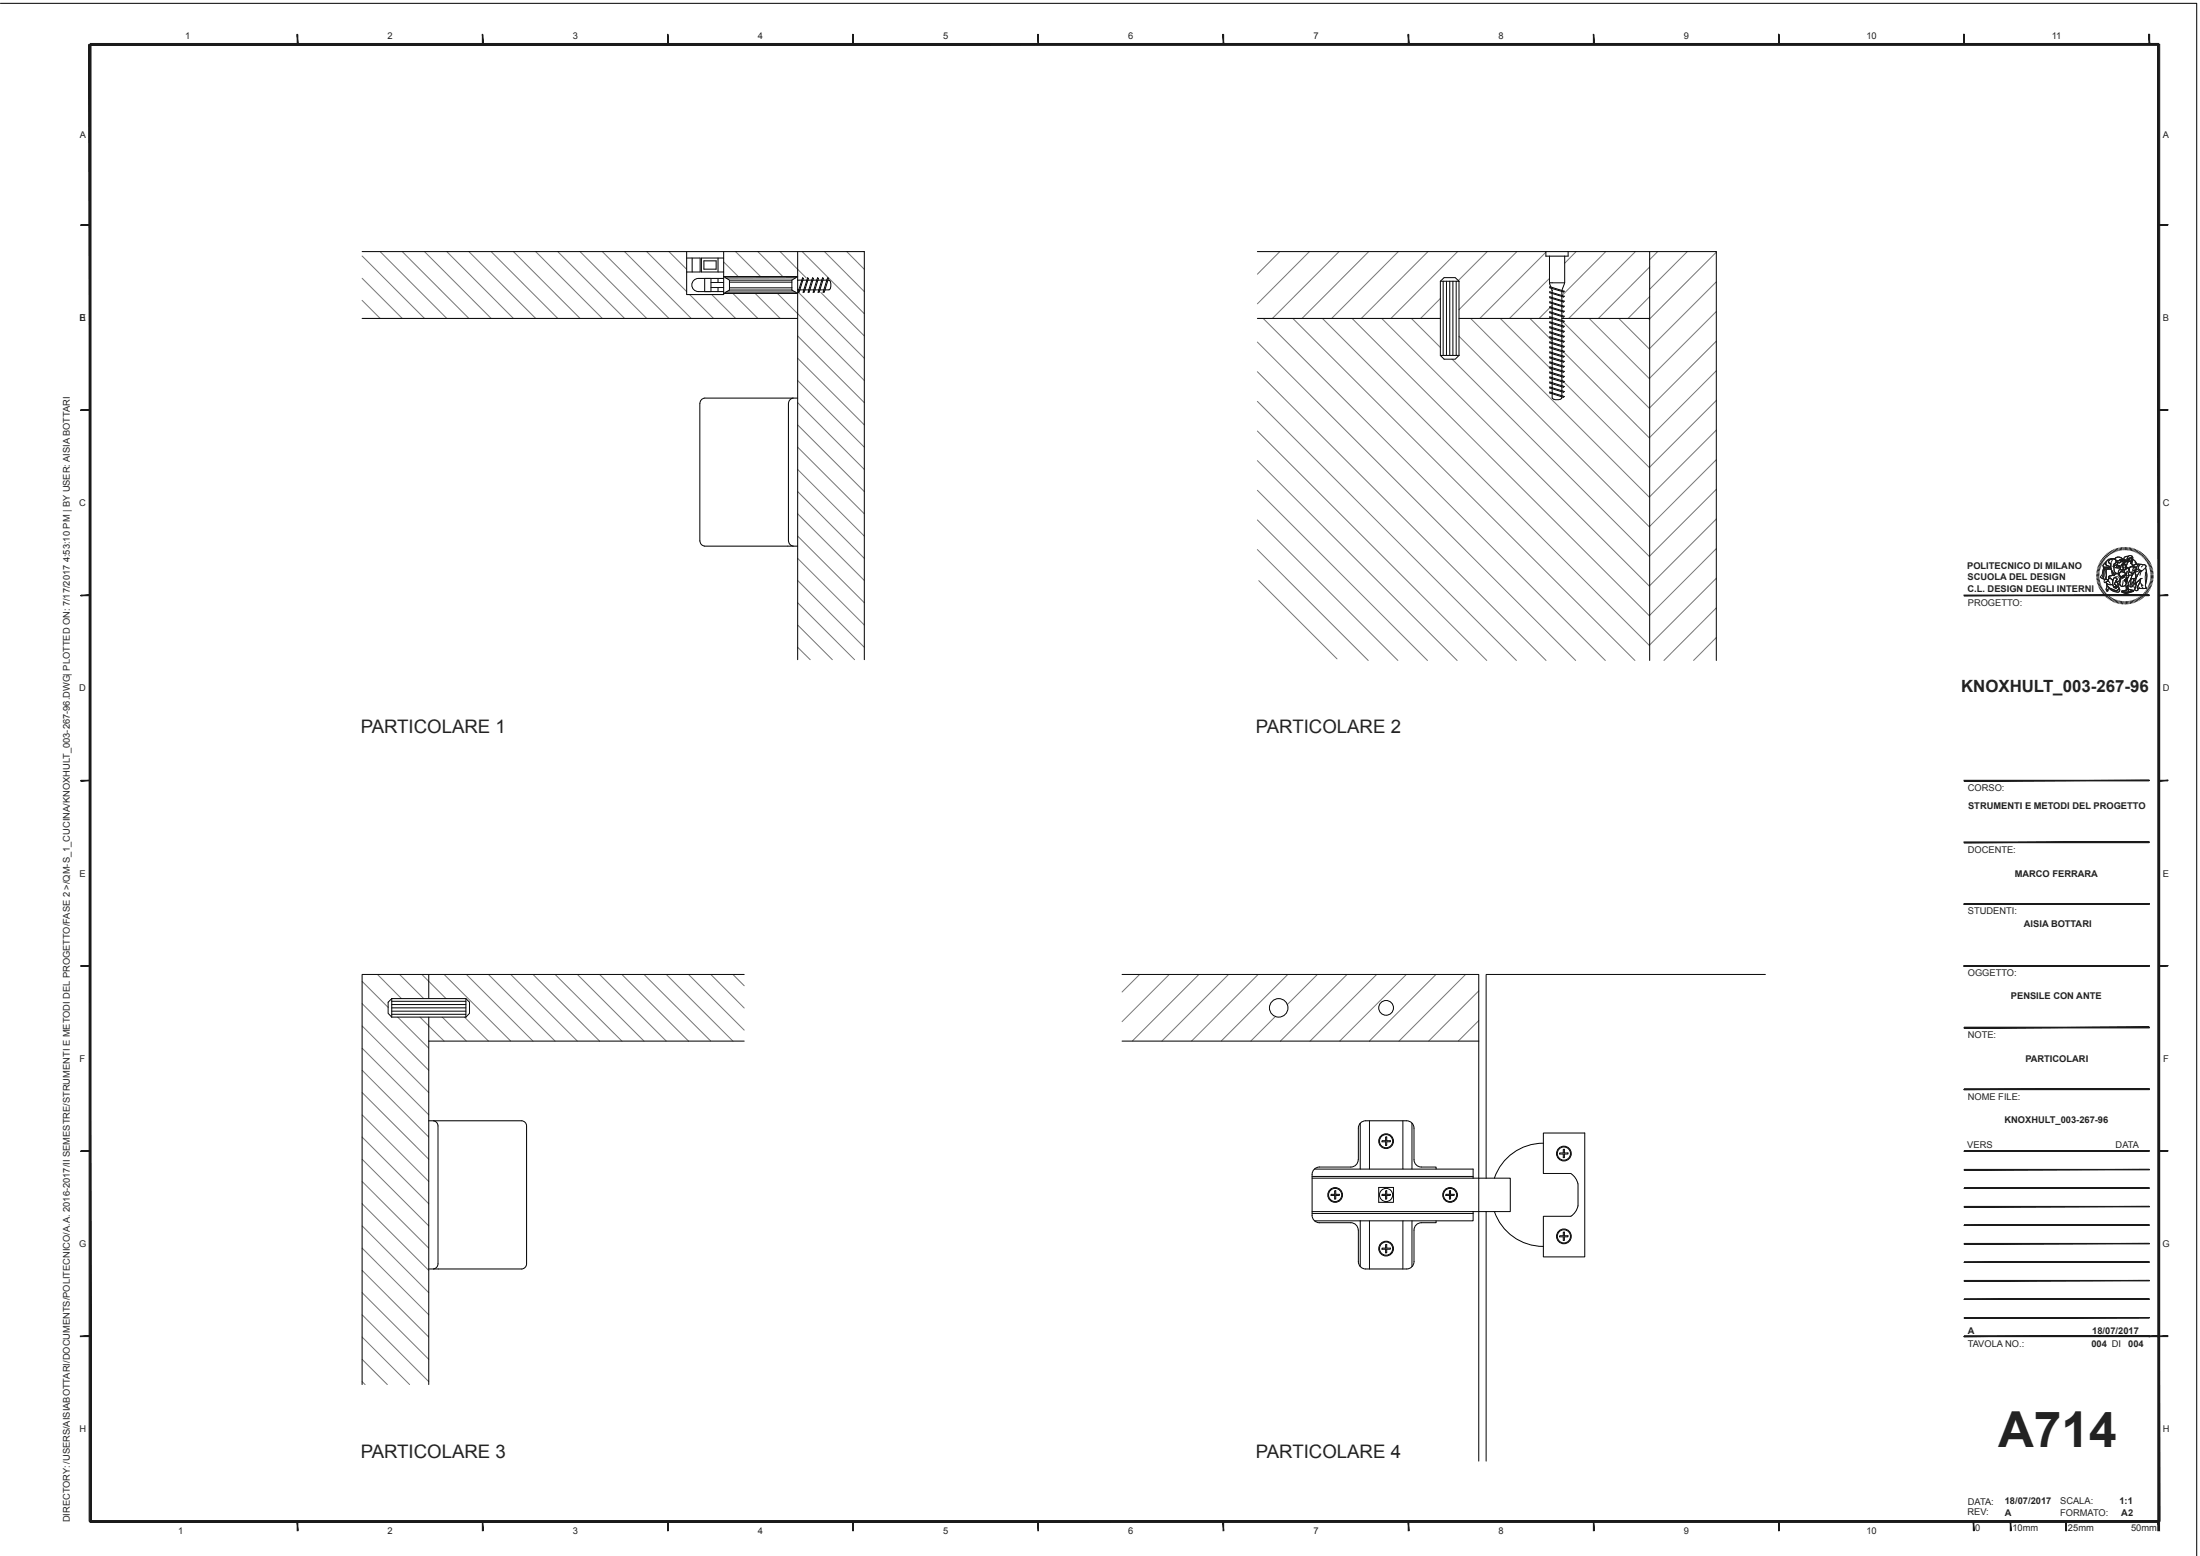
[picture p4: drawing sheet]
<svg xmlns="http://www.w3.org/2000/svg" width="594mm" height="420mm" viewBox="0 0 594 420" stroke-linecap="round" stroke-linejoin="round" font-family="sans-serif">
<g fill="none" stroke="#767676" stroke-width=".27">
<path d="M97.8 75.1l10.8 10.8M97.8 69.1l16.8 16.8M102.6 67.9l18 18M108.6 67.9l18 18M114.6 67.9l18 18M120.6 67.9l18 18M126.6 67.9l18 18M132.6 67.9l18 18M138.6 67.9l18 18M144.6 67.9l18 18M150.6 67.9l18 18M156.6 67.9l18 18"/>
<path d="M162.6 67.9l18 18M168.6 67.9l18 18M174.6 67.9l10.8 10.8M180.6 67.9l4.8 4.8M186.2 79.5l6.4 6.4M192.2 79.5l6.4 6.4M195.4 70.7l3.9 3.9M197.9 79.2l6.7 6.7M198.6 67.9l6.7 6.7M203.9 79.2l6.7 6.7M204.6 67.9l6.7 6.7M209.9 79.2l23.5 23.5"/>
<path d="M210.6 67.9l7.1 7.1M215.6 78.9l17.8 17.8M216.6 67.9l16.8 16.8M221.6 78.9l11.8 11.8M222.6 67.9l10.8 10.8M228.6 67.9l4.8 4.8M345.5 67.9l-6 6.1M353.5 67.9l-14 14.1M361.5 67.9l-17.9 18M369.5 67.9l-17.9 18M377.5 67.9l-17.9 18M385.6 67.9l-18 18"/>
<path d="M393.6 67.9l-18 18M401.6 67.9l-7.9 7.8M409.6 67.9l-15.7 15.7M417.4 68.1l-17.8 17.8M418.4 75.2l-10.8 10.7M425.6 67.9l-3.1 3.1M433.6 67.9l-11.9 11.9M441.6 67.9l-18 18M445.4 72.1l-13.8 13.8M447.6 67.9l-2.2 2.2M455.6 67.9l-10.2 10.2M463.4 68.1l-18 18"/>
<path d="M463.4 76.1l-18 18M97.8 81.1l4.8 4.8M215.4 96.7l18 18M215.4 90.7l18 18M339.5 92.3l85.9 86M341.1 85.9l92.3 92.4M349.1 85.9l92.3 92.4M357.1 85.9l88.3 88.4M365.1 85.9l80.3 80.4M373.1 85.9l72.3 72.4M381.1 85.9l7.8 7.9M388.9 80.6l-5.3 5.3"/>
<path d="M392.1 97l53.3 53.3M393.9 90.8l51.5 51.5M397.1 85.9l48.3 48.4M405.1 85.9l13.3 13.4M413.1 85.9l6 6.1M418.4 83.1l-2.8 2.8M418.5 99.3l.6 .7M419.1 82.4l-.4 .5M421.7 94.5l.1 .2M422 86.9l23.4 23.4M422.2 95l23.2 23.3M429.1 85.9l16.3 16.4"/>
<path d="M437.1 85.9l8.3 8.4M445.1 85.9l.3 .4M445.4 80.1l-5.8 5.8M463.4 84.1l-18 18M463.4 92.1l-18 18M215.4 114.7l18 18M215.4 108.7l18 18M215.4 102.7l18 18M339.5 116.3l61.9 62M339.5 108.3l69.9 70M339.5 100.3l77.9 78M421.7 102.5l.3 .3"/>
<path d="M422.3 103.1l23.1 23.2M463.4 100.1l-18 18M463.4 108.1l-18 18M463.4 116.1l-18 18M215.4 138.7l18 18M215.4 132.7l18 18M215.4 126.7l18 18M215.4 120.7l18 18M339.5 132.3l45.9 46M339.5 124.3l53.9 54M463.4 124.1l-18 18M463.4 132.1l-18 18"/>
<path d="M215.4 156.7l18 18M215.4 150.7l18 18M215.4 144.7l18 18M339.5 148.3l29.9 30M339.5 140.3l37.9 38M339.9 156.7l21.1 21.2M463.4 140.1l-18 18M463.4 148.1l-18 18M463.4 156.1l-18 18M215.4 174.7l3.4 3.4M215.4 168.7l9.3 9.4M215.4 162.7l15.3 15.4"/>
<path d="M463.4 164.1l-14.1 14.2M463.4 172.1l-6.1 6.2M97.8 276.9l18 18M97.8 270.9l18 18M97.8 264.9l7 7M101.9 263l6.5 6.5M107.4 274.5l8.4 8.4M107.9 263l6.5 6.5M113.4 274.5l6.5 6.5M113.9 263l6.5 6.5M119.4 274.5l6.5 6.5M119.9 263l18 18"/>
<path d="M125.4 274.5l6.5 6.5M125.9 263l18 18M131.9 263l18 18M137.9 263l18 18M143.9 263l18 18M149.9 263l18 18M155.9 263l18 18M161.9 263l18 18M167.9 263l18 18M173.9 263l18 18M179.9 263l18 18M185.9 263l15 15.1"/>
<path d="M191.9 263l9 9.1M197.9 263l3 3.1M307.7 263l-4.7 4.8M315.7 263l-12.7 12.8M323.7 263l-18 18M331.7 263l-18 18M339.7 263l-18 18M344.4 274.4l-6.7 6.6M347.7 263l-18 18M355.7 263l-8.1 8.2M363.7 263l-18 18M371.7 263l-18 18"/>
<path d="M379.7 263l-18 18M387.7 263l-18 18M395.7 263l-18 18M399.3 267.5l-13.6 13.5M399.3 275.5l-5.6 5.5M97.8 294.9l18 18M97.8 288.9l18 18M97.8 282.9l18 18M97.8 318.9l18 18M97.8 312.9l18 18M97.8 306.9l18 18M97.8 300.9l18 18"/>
<path d="M97.8 336.9l18 18M97.8 330.9l18 18M97.8 324.9l18 18M97.8 354.9l18 18M97.8 348.9l18 18M97.8 342.9l18 18M97.8 372.9l.8 .8M97.8 366.9l6.8 6.8M97.8 360.9l12.8 12.8"/>
</g>
<g fill="none" stroke="#000" stroke-width=".27">
<path d="M97.8 67.9h135.6v110.2M185.4 67.9v11.6h10v-11.6M185.4 69.6h3.6v3.8h-3.6M186.9 69.6v3.8M190.1 70.4h3.3v2.3h-3.3zM190.3 75.2h1.7v3.5h-1.7zM192 76.3h3.4M192 77.6h3.4M193.9 69.6v3.8M193.9 75.2v1.1M193.9 77.6v1.1M195.4 75.2h-6.8a1.78 1.78 0 0 0-1.8 1.7 1.78 1.78 0 0 0 1.8 1.8h6.8"/>
<path d="M195.4 69.6h-6v3.8h6M196 78.8h18.7M197 77.7h16.8M197 78.3h16.8M197 75.6h16.8M197 78.3l-1.6 .9h20l-1.6-.9M197 76.2h16.8M213.8 75.6l1.6-1h-20l1.6 1v2.7M213.8 75.6v2.7M214.8 75h-18.8M215.4 67.9v7.7M215.4 78.2v99.9"/>
<path d="M215.4 75.6h1.1M215.4 75.6v2.6M215.4 78.2h.3M215.7 78.2l-.2 .7M215.7 78.8l-.2 .1M216 78.2l-.2 .7M216 78.2h1M216.5 75.6l-.8 2.6M216.8 75.6l-.8 2.6M216.8 75.6h1.1M216.9 75.2l-.2-.2-.2 .6M216.9 75.2l-.1 .4"/>
<path d="M217 78.2l-.1 .7M217.1 78.8l-.3 .1M217.3 78.2l-.2 .7M217.3 78.2h1.1M217.9 75.6l-.9 2.6M218.1 75.6l-.8 2.6M218.1 75.6h1.1M218.3 75.2l-.2-.2-.2 .6M218.3 75.2l-.2 .4M218.4 78.2l-.2 .7M218.4 78.8l-.2 .1M218.7 78.2l-.2 .7"/>
<path d="M218.7 78.2h1M219.2 75.6l-.8 2.6M219.5 75.6l-.8 2.6M219.5 75.6h1M219.6 75.2l-.2-.2-.2 .6M219.6 75.2l-.1 .4M219.7 78.2l-.1 .7M219.8 78.8l-.3 .1M220 78.2l-.2 .7M220 78.2h1.1M220.5 75.6l-.8 2.6M220.7 75l-.2 .6"/>
<path d="M220.8 75l.2 .2M220.8 75.6l-.8 2.6M220.8 75.6h1.1M221 75.2l-.2 .4M221.1 78.2l-.2 .7M221.2 78.8l-.3 .1M221.4 78.2l-.2 .7M221.4 78.2h1M221.9 75.6l-.8 2.6M222.1 75l-.2 .6M222.1 75l.2 .2M222.2 75.6l-.8 2.6"/>
<path d="M222.2 75.6h1M222.4 75.2l-.2 .4M222.4 78.2l-.2 .7M222.5 78.8l-.2 .1M222.7 78.2l-.2 .7M223.2 75.6l-.8 2.6M223.5 75l-.3 .6M223.5 75l.2 .2M223.5 75.6l-.8 2.6M223.5 75.6h.3M223.7 75.2l-.2 .4M223.8 75.7h.2"/>
<path d="M224 75.7a1.93 1.93 0 0 1-.2 2.5h-1.1M339.5 67.9h123.9v110.4M388.9 75.9h5M389.7 75.9v20M390.5 75.9v20M391.4 75.9v20M392.3 75.9v20M393.2 75.9v20M393.9 75.9l-1-1h-3l-1 1v20M393.9 75.9v20M417.4 67.9v1.2h6v-1.2M418.4 69.1v7.2h4.1v-7.2"/>
<path d="M418.4 76.5l.3 1M418.4 76.3v.2M418.4 78.8l.7 .2M418.4 79l.7 .2M418.4 77.7l3.3 1M418.5 78.7v.3M418.7 77.5l-.2-.1v.3M418.7 77.5l3.7 1.1M418.9 77.8l.2 1.2M419.1 79l2.6 .8M419.1 79.2l2.6 .8M419.1 79.2v1.1"/>
<path d="M421.7 78.7l.5 .1M421.7 79.8l.7 .2M421.7 78.7v1.1M422.3 78.6l-.1 .2M422.3 80l-.1 .2M422.4 76.3l-.7 2.1M445.4 67.9v110.4M97.8 85.9h117.6M339.5 85.9h49.4M388.9 95.9l1 1.1h3l1-1.1M388.9 95.9h5M393.9 85.9h25"/>
<path d="M418.4 80.4l.7 .2M418.4 81.8l.7 .1M418.4 83.1l.7 .2M418.4 85.8l.7 .2M418.4 87.1l.7 .2M418.4 88.5l.7 .2M418.4 84.4l.7 .2M418.4 91.2l.7 .2M418.4 92.6l.7 .2M418.4 93.9l.7 .2M418.4 89.8l.7 .3M418.4 96.6l.7 .2"/>
<path d="M418.4 98l.7 .2M418.4 99.3l.7 .2M418.4 95.3l.7 .2M419.1 80.3l-.6-.2v.2M419.1 81.7l-.6-.3v.3M419.1 83l-.6-.2v.3M419.1 84.3l-.6-.1v.2M419.1 85.7l-.6-.2v.3M419.1 87l-.6-.1v.2M419.1 88.4l-.6-.2v.3M419.1 89.8l-.6-.2v.2M419.1 91.1l-.6-.2v.3"/>
<path d="M419.1 92.5l-.6-.2v.2M419.1 93.8l-.6-.2v.3M419.1 95.2l-.6-.2v.2M419.1 96.5l-.6-.2v.3M419.1 97.9l-.6-.2v.3M419.1 99.2l-.6-.1v.2M419.1 80.3l2.6 .8M419.1 81.7l2.6 .8M419.1 83l2.6 .8M419.1 84.3l2.6 .9M419.1 85.7l2.6 .8M419.1 87l2.6 .9"/>
<path d="M419.1 88.4l2.6 .8M419.1 89.8l2.6 .8M419.1 91.1l2.6 .8M419.1 92.5l2.6 .8M419.1 93.8l2.6 .8M419.1 95.2l2.6 .8M419.1 96.5l2.6 .8M419.1 97.9l2.6 .8M419.1 99.2l2.6 .8M419.1 80.6l2.6 .8M419.1 81.9l2.6 .8M419.1 83.3l2.6 .8"/>
<path d="M419.1 86l2.6 .8M419.1 87.3l2.6 .8M419.1 88.7l2.6 .8M419.1 84.6l2.6 .8M419.1 91.4l2.6 .8M419.1 92.8l2.6 .8M419.1 94.1l2.6 .8M419.1 90.1l2.6 .8M419.1 96.8l2.6 .8M419.1 98.2l2.6 .8M419.1 99.5l2.6 .8M419.1 95.5l2.6 .8"/>
<path d="M419.1 80.6v1.1M419.1 81.9v1.1M419.1 83.3v1M419.1 84.6v1.1M419.1 86v1M419.1 87.3v1.1M419.1 88.7v1.1M419.1 90.1v1M419.1 91.4v1.1M419.1 92.8v1M419.1 94.1v1.1M419.1 95.5v1"/>
<path d="M419.1 96.8v1.1M419.1 98.2v1M419.1 99.5v1.1M421.7 85.2l.6 .2-.1 .2-.5-.2M421.7 87.9l.6 .2-.1 .2-.5-.2M421.7 89.2l.6 .2-.1 .2-.5-.1M421.7 86.5l.6 .2-.1 .2-.5-.1M421.7 90.6l.6 .2-.1 .2-.5-.1M421.7 93.3l.6 .2-.1 .2-.5-.1M421.7 94.6l.6 .2-.1 .2-.5-.1M421.7 91.9l.6 .2-.1 .2-.5-.1M421.7 96l.6 .2-.1 .2-.5-.1"/>
<path d="M421.7 98.7l.6 .2-.1 .2-.5-.1M421.7 97.3l.6 .2-.1 .2-.5-.1M421.7 85.9h23.7M421.7 80l.5 .2M421.7 81.4l.5 .1M421.7 81.1l.7 .2M421.7 82.5l.7 .1M421.7 83.8l.7 .2M421.7 80v1.1M421.7 81.4v1.1M421.7 82.7v1.1M421.7 84.1v1.1"/>
<path d="M421.7 85.4v1.1M421.7 86.8v1.1M421.7 88.1v1.1M421.7 89.5v1.1M421.7 90.9v1M421.7 92.2v1.1M421.7 93.6v1M421.7 94.9v1.1M421.7 96.3v1M421.7 97.6v1.1M421.7 99v1M422.3 82.7l-.1 .2-.5-.2"/>
<path d="M422.3 81.3l-.1 .2M422.3 84l-.1 .2-.5-.1M189 108.8v37.2M212.9 108.8v37.2a1.4 1.4 0 0 0 1.3 1.4M214.2 107.5a1.4 1.4 0 0 0-1.3 1.3M215.4 107.5h-25.1a1.41 1.41 0 0 0-1.3 1.3M418.4 100.4l.7 .2M418.4 101.7l.7 .2M418.4 103.1l.7 .2M418.4 104.4l.7 .3M418.4 105.8l.7 .2M418.4 102l.7 .2"/>
<path d="M418.4 103.4l.7 .2M418.4 104.7l.7 .2M418.4 100.7l.7 .2M418.4 106.1l.7 .2M418.5 103.1v.3M418.5 100.4v.3M418.5 105.8v.3M418.5 104.5v.2M418.5 101.8v.2M419.1 106.3v1.1a1.57 1.57 0 0 0 2.1 .4M419.1 100.6l2.6 .8M419.1 101.9l2.6 .9"/>
<path d="M419.1 103.3l2.6 .8M419.1 104.7l2.6 .8M419.1 106l2.6 .8M419.1 102.2l2.6 .9M419.1 103.6l2.6 .8M419.1 104.9l2.6 .9M419.1 100.9l2.6 .8M419.1 106.3l2.6 .8M419.1 100.9v1M419.1 102.2v1.1M419.1 103.6v1.1M419.1 104.9v1.1"/>
<path d="M421.7 100l.6 .2-.1 .2-.5-.1M421.7 101.4l.6 .2-.1 .2-.5-.1M421.7 104.1l.6 .2-.1 .2M421.7 102.8l.6 .1-.1 .2M421.7 107.1l-.1 .5-.4 .2M421.7 103.1l.5 .1M421.7 104.4l.5 .1M421.7 105.8l.5 .1M421.7 107.1l.5 .1M421.7 105.5l.7 .2M421.7 106.8l.7 .2M421.7 100.3v1.1"/>
<path d="M421.7 101.7v1.1M421.7 103.1v1M421.7 104.4v1.1M421.7 105.8v1M422.3 107l-.1 .2M422.3 105.6l-.1 .2M189 146a1.4 1.4 0 0 0 1.3 1.4h25.1M105.8 269.5l-1 1v3l1 1M105.8 269.5h20M105.8 274.5h20M105.8 271.2h20M105.8 272.9h20"/>
<path d="M105.8 270.3h20M105.8 272h20M105.8 273.8h20M105.8 269.5v5M115.8 263v6.5M115.8 274.5v99.2M125.8 269.5l1 1v3l-1 1M125.8 269.5v5M200.9 263h-103.1v110.7M303 263h96.3v131.4M476.7 263h-75.4v55M115.8 281h85.1"/>
<path d="M303 281h96.3M115.8 302.5h25.1M117 302.5a1.4 1.4 0 0 1 1.3 1.4M118.3 303.9v37.2a1.4 1.4 0 0 1-1.3 1.4M140.9 302.5a1.4 1.4 0 0 1 1.3 1.4M142.2 303.9v37.2a1.4 1.4 0 0 1-1.3 1.4M354.3 318h53.5v9h-53.5M354.3 317.6h43.4M354.9 315.6h42.8v2.4M367.3 303.2v12.4M369.8 302.5v13.1M374.1 306.9h.3v1h1v.3h-1v1h-.3v-1h-1v-.3h1z"/>
<path d="M378.8 302.5v13.1M381.2 303.2v12.4M387.8 315.6v-.6h-4a1.99 1.99 0 0 1-2-2v-8.5a1.99 1.99 0 0 0-2-2h-11.1a1.99 1.99 0 0 0-1.9 2l-.1 8.5a1.99 1.99 0 0 1-2 2h-8.4a1.99 1.99 0 0 0-2 2v11.1a1.99 1.99 0 0 0 2 1.9h8.4a1.99 1.99 0 0 1 2 2l.1 8.5a1.99 1.99 0 0 0 1.9 2h11.1a1.99 1.99 0 0 0 2-2v-8.5a1.99 1.99 0 0 1 2-2h4v-.5M416.7 308.6a13.9 13.9 0 0 0-13.2 9.4M422.1 310.2h.3v1h1v.3h-1v1h-.3v-1h-1v-.3h1zM426 319.6l-.6-1.6-1.2-1.3h-7.5v-10.9h11.2v33.5h-11.2v-11h7.5l.4-.4 1.1-1.3 .4-1.1v-5.9M354.3 327.5h43.4M354.9 329.5h12.4M360.4 321.4h.3v1h.9v.3h-.9v.9h-.3v-.9h-1v-.3h1zM367.3 329.5v12.4M369.8 329.5v13M372.3 320.5h3.9v4h-3.9z"/>
<path d="M374.1 321.4h.3v1h1v.3h-1v.9h-.3v-.9h-1v-.3h1zM374.1 335.9h.3v1h1v.3h-1v1h-.3v-1h-1v-.3h1zM378.8 329.5v13M381.2 329.5v12.4M391.4 321.4h.2v1h1v.3h-1v.9h-.2v-.9h-1v-.3h1zM397.7 327v2.5h-30.4M401.3 327v67.4M403.5 327a13.9 13.9 0 0 0 13.2 9.4M422.1 332.6h.3v1h1v.3h-1v.9h-.3v-.9h-1v-.3h1zM115.8 342.5h25.1"/>
<circle cx="345.2" cy="272" r="2.5"/>
<circle cx="374.2" cy="272" r="1.99"/>
<circle cx="374.2" cy="308" r="1.99"/>
<circle cx="374.2" cy="308" r="1.78"/>
<circle cx="422.3" cy="311.4" r="1.99"/>
<circle cx="422.3" cy="311.4" r="1.78"/>
<circle cx="360.5" cy="322.5" r="1.99"/>
<circle cx="360.5" cy="322.5" r="1.78"/>
<circle cx="374.2" cy="337" r="1.99"/>
<circle cx="374.2" cy="322.5" r="1.78"/>
<circle cx="374.2" cy="337" r="1.78"/>
<circle cx="391.5" cy="322.5" r="1.99"/>
<circle cx="391.5" cy="322.5" r="1.78"/>
<circle cx="422.3" cy="333.7" r="1.99"/>
<circle cx="422.3" cy="333.7" r="1.78"/>
</g>
<g fill="#1a1a1a" stroke="#1a1a1a" stroke-width=".27">
<path d="M582.6 12v398.7h.5zM582.6 12h.5v398.7z"/>
<path d="M24.3 410.4v.5l558.6-.5zM24.3 410.9l558.6-.5v.5z"/>
<path d="M480.2 9.2l.2 2.5v-2.5zM480.2 9.2l.2 2.5h-.2z"/>
<path d="M530.2 9.2l.2 2.5v-2.5zM530.2 9.2l.2 2.5h-.2z"/>
<path d="M580.2 9.2l.2 2.5v-2.5zM580.2 9.2l.2 2.5h-.2z"/>
<path d="M21.8 110.8h2.5v-.2zM21.8 110.6h2.5l-2.5 .2z"/>
<path d="M582.9 260.8h2.5v-.2zM582.9 260.6h2.5l-2.5 .2z"/>
<path d="M582.9 210.8h2.5v-.2zM582.9 210.6h2.5l-2.5 .2z"/>
<path d="M582.9 160.8h2.5v-.2zM582.9 160.6h2.5l-2.5 .2z"/>
<path d="M582.9 110.8h2.5v-.2zM582.9 110.6h2.5l-2.5 .2z"/>
<path d="M582.9 60.8h2.5v-.2zM582.9 60.6h2.5l-2.5 .2z"/>
<path d="M582.9 360.8h2.5v-.2zM582.9 360.6h2.5l-2.5 .2z"/>
<path d="M582.9 310.8h2.5v-.2zM582.9 310.6h2.5l-2.5 .2z"/>
<path d="M430.2 410.7l.2 2.5v-2.5zM430.2 410.7l.2 2.5h-.2z"/>
<path d="M380.2 410.7l.2 2.5v-2.5zM380.2 410.7l.2 2.5h-.2z"/>
<path d="M480.2 410.7l.2 2.5v-2.5zM480.2 410.7l.2 2.5h-.2z"/>
<path d="M330.2 410.7l.2 2.5v-2.5zM330.2 410.7l.2 2.5h-.2z"/>
<path d="M280.2 410.7l.2 2.5v-2.5zM280.2 410.7l.2 2.5h-.2z"/>
<path d="M230.2 410.7l.2 2.5v-2.5zM230.2 410.7l.2 2.5h-.2z"/>
<path d="M180.2 410.7l.2 2.5v-2.5zM180.2 410.7l.2 2.5h-.2z"/>
<path d="M130.2 410.7l.2 2.5v-2.5zM130.2 410.7l.2 2.5h-.2z"/>
<path d="M80.2 410.7l.2 2.5v-2.5zM80.2 410.7l.2 2.5h-.2z"/>
<path d="M24.1 12v398.7h.5zM24.1 12h.5v398.7z"/>
<path d="M21.8 260.6v.2l2.5-.2zM21.8 260.8l2.5-.2v.2z"/>
<path d="M21.8 210.6v.2l2.5-.2zM21.8 210.8l2.5-.2v.2z"/>
<path d="M21.8 160.6v.2l2.5-.2zM21.8 160.8l2.5-.2v.2z"/>
<path d="M21.8 110.6v.2l2.5-.2zM21.8 110.8l2.5-.2v.2z"/>
<path d="M21.8 60.6v.2l2.5-.2zM21.8 60.8l2.5-.2v.2z"/>
<path d="M21.8 310.6v.2l2.5-.2zM21.8 310.8l2.5-.2v.2z"/>
<path d="M21.7 360.8h2.5v-.2zM21.7 360.6h2.5l-2.5 .2z"/>
<path d="M24.3 11.7v.5l558.6-.5zM24.3 12.2l558.6-.5v.5z"/>
<path d="M430.2 9.3l.2 2.5v-2.5zM430.2 9.3l.2 2.5h-.2z"/>
<path d="M380.2 9.3l.2 2.5v-2.5zM380.2 9.3l.2 2.5h-.2z"/>
<path d="M330.2 9.3l.2 2.5v-2.5zM330.2 9.3l.2 2.5h-.2z"/>
<path d="M280.2 9.3l.2 2.5v-2.5zM280.2 9.3l.2 2.5h-.2z"/>
<path d="M230.2 9.3l.2 2.5v-2.5zM230.2 9.3l.2 2.5h-.2z"/>
<path d="M180.2 9.3l.2 2.5v-2.5zM180.2 9.3l.2 2.5h-.2z"/>
<path d="M130.2 9.3l.2 2.5v-2.5zM130.2 9.3l.2 2.5h-.2z"/>
<path d="M80.2 9.3l.2 2.5v-2.5zM80.2 9.3l.2 2.5h-.2z"/>
</g>
<g fill="none" stroke="#1a1a1a" stroke-width=".27">
<path d="M566.1 155.4h.6M566.1 155.7h.6M566.1 154.7h.7M566.1 155h.7M566.1 154.3l.7 .1M566.2 153.9l.7 .2M566.3 153.6l.6 .2M566.4 153.3l.6 .1M566.5 152.9l.6 .2M566.6 152.6l.6 .2M566.7 152.2l.7 .3M566.8 156l-.7 .1"/>
<path d="M566.8 156.3l-.7 .1M566.9 156.7l-.7 .1M566.9 151.9l.6 .3M566.9 157l-.6 .2M567 157.3l-.6 .2M567.1 151.6l.6 .3M567.1 157.6l-.6 .2M567.2 157.9l-.6 .3M567.2 151.3l.6 .4M567.3 158.2l-.6 .3M567.5 151l.5 .4M567.5 158.5l-.6 .3"/>
<path d="M567.6 158.8l-.6 .3M567.7 150.7l.5 .4M567.8 159.1l-.6 .3M567.9 150.5l.5 .4M568 159.4l-.6 .3M568.1 150.2l.5 .4M568.2 159.6l-.6 .4M568.4 149.9l.5 .5M568.4 159.9l-.6 .4M568.6 149.7l.5 .5M568.9 149.4l.4 .6M569.2 149.2l.4 .6"/>
<path d="M569.5 149l.4 .6M569.8 148.9l.3 .5M570.1 148.6l.3 .7M570.4 148.5l.3 .6M570.7 148.3l.3 .7M571.1 148.2l.2 .7M571.4 148.1l.2 .6M571.7 148l.2 .6M572.1 154.8l.6-.5 .6 .1 .5 .3a.28 .28 0 0 1 .2 .4 .28 .28 0 0 1-.3 .2l-.7 .2a.44 .44 0 0 1-.5 .2 .44 .44 0 0 1-.3-.4zM572.1 147.9l.1 .7M572.5 147.8l.1 .7M572.5 155.7l.6 .4 .5-.3v-.3l.4-.3v-.2l-.3-.4-1.1-.3-.5 .7h-.2l.3-1.1 .2-.3 1.3 .3 .5-.4v-.4l.6 .2v.5a.66 .66 0 0 1-.1 .9l.1 .8-.8 .7-.1 .4h-.3l.2 .3 .3-.1-.1 .4 .3-.2-.2 .6a.71 .71 0 0 1-1 .7l-.4-.1-.6-.6 .3-.5 .2-1.1"/>
<path d="M572.8 147.8l.1 .7M572.9 159.6l2-.5 1.2 .3-2.1 .5zM573.2 147.8v.6M573.5 147.8v.6M573.8 147.8v.6M574 159.9l2.1-.5v.2l-2.1 .6zM574.1 156.1h.1M574.2 147.8v.6M574.4 158.2l.1-.1 .2 1.1-.3-.6-.3 .7zM574.6 147.8l-.1 .7M574.7 150h.5a.87 .87 0 0 1 .6 1.2l-.4 1v-.8l.3-.4a.33 .33 0 0 0-.2-.4 .33 .33 0 0 0-.3 0 .96 .96 0 0 0-.6 1.1l-.3-.9zM574.8 153.3l.2-.2a1 1 0 0 1 1.3-.1 .51 .51 0 0 1 .5 .3 .51 .51 0 0 1 0 .6l-.4 .4a.67 .67 0 0 1-.9 .4l-.7-.6z"/>
<path d="M574.8 150.7l.4-.1a.31 .31 0 0 1 .4 0 .31 .31 0 0 1 .1 .4l-.3 .4a.45 .45 0 0 1-.7 0 .45 .45 0 0 1 .1-.7zM574.9 155.3l.8-.1-.5 1.2a1.76 1.76 0 0 0-.6 1.8h-.2l-.3 .6-.2-1zM575 147.8l-.2 .7M575.3 147.9l-.1 .7M575.4 156.3l.7-.2-.5 1.7a.34 .34 0 0 1 .1 .5 .34 .34 0 0 1-.5 .1l-.1-.3zM575.6 148l-.1 .6M575.7 152.7l.8-.3 1-.1-.6 1zM575.8 151l.6 .4 .6 .8-.4 .2a.55 .55 0 0 1-.7 .1 .55 .55 0 0 1-.3-.6zM576 148.1l-.2 .6M576.3 148.2l-.2 .6M576.4 154.2l.2 .1v.9a.66 .66 0 0 1 0 .8 .66 .66 0 0 1-.8 .2l-.5 .1 .4-1.1zM576.6 148.3l-.2 .6"/>
<path d="M576.8 157.2l1.2-.9-.4 1.3a1.19 1.19 0 0 0-.3 1.5l-.3 .3a.38 .38 0 0 1-.5 0 .38 .38 0 0 1 0-.5zM577 148.5l-.3 .6M577.3 148.6l-.3 .6M577.6 148.8l-.3 .6M577.8 152.4l.7 .1a.58 .58 0 0 1 .7 .1 .58 .58 0 0 1 .1 .7l.3 1.4v1.8a2.15 2.15 0 0 0 0 2.3h-2.5v-.5l.6-1.1 .3-.9-1.6 1.4 .1-.3a5.2 5.2 0 0 1 1.5-3.2l.3-.1a.92 .92 0 0 1-.9-.7 .92 .92 0 0 1 .4-1zM577.9 149l-.4 .5M578.2 149.2l-.4 .5M578.5 149.4l-.4 .5M578.8 149.6l-.5 .5M579 160l.5 .5M579 149.9l-.5 .4M579.2 159.8l.5 .4"/>
<path d="M579.3 150.1l-.5 .5M579.4 159.5l.5 .4M579.5 150.4l-.5 .4M579.6 159.2l.5 .4M579.7 150.7l-.5 .4M579.7 159l.6 .3M579.9 158.7l.6 .3M579.9 150.9l-.5 .5M580 158.4l.7 .3M580.2 151.2l-.6 .4M580.2 158.1l.6 .2M580.3 157.8l.6 .2"/>
<path d="M580.4 151.5l-.6 .4M580.4 157.5l.6 .2M580.5 157.2l.6 .1M580.5 151.9l-.6 .3M580.6 156.9l.6 .1M580.6 156.5l.7 .1M580.7 152.2l-.6 .3M580.7 156.2l.6 .1M580.7 155.6h.7M580.7 155.3h.7M580.7 155.9h.7M580.8 152.5l-.6 .2"/>
<path d="M581 152.8l-.7 .2M581 153.2l-.6 .2M581.2 153.5l-.7 .2M581.3 153.9l-.7 .1M581.3 154.2l-.7 .1M581.3 154.6l-.6 .1M581.4 154.9l-.7 .1M568.6 160.1l-.5 .5M568.8 160.4l-.5 .4M569.1 160.6l-.5 .5M569.3 160.8l-.4 .5M569.6 161l-.4 .5"/>
<path d="M569.8 161.2l-.4 .5M570.1 161.3l-.4 .6M570.4 161.5l-.4 .6M570.7 161.7l-.3 .6M571 161.8l-.3 .6M571.3 161.9l-.3 .7M571.6 162l-.2 .7M571.9 162.1l-.2 .7M572.2 162.2l-.2 .7M572.5 162.3l-.1 .7M572.8 162.3l-.1 .7M573.2 162.4l-.1 .6"/>
<path d="M573.5 162.4v.6M573.8 162.4v.7M574.1 162.4l.1 .6M574.4 162.4l.1 .6M574.8 162.3l.1 .7M575.1 162.2l.1 .7M575.4 162.2l.2 .6M575.7 162.1l.2 .6M576.1 162l.2 .6M576.3 161.9l.3 .6M576.6 161.8l.3 .6M576.9 161.6l.3 .6"/>
<path d="M577.2 161.4l.4 .6M577.5 161.3l.4 .6M577.8 161.1l.4 .5M578 160.9l.5 .5M578.3 160.7l.4 .5M578.5 160.5l.5 .5M578.8 160.2l.4 .5"/>
</g>
<path d="M573.6 156.6h.3l.1-.4 .5-.3-.4 1.3v-.4l-.3 .1zM574.1 156.1h.1" fill="none" stroke="#1a1a1a" stroke-width=".27"/>
<g fill="none" stroke="#1a1a1a" stroke-width=".27">
<path d="M568 153l.7 .1a.79 .79 0 0 0 1.2-.1l.1 .6h-.2a2.02 2.02 0 0 1-1.9-.3zM568 153v.5M568.1 153.5l-.3 .7v1.1l-.4 .8 .4 .1M568.2 152.1l.4-.3 .1 .8 1.1 .4a.7 .7 0 0 1-1.1 .1 .6 .6 0 0 1-.9-.5zM568.3 153.6h.6l-.3 .6v2.1l-.2 .1-.6-.2zM568.4 153.6l-.3 .4-.1 1.9a.33 .33 0 0 0 0 .4 .33 .33 0 0 0 .3 .1h.2M568.6 151.8l-.6 .5a.43 .43 0 0 0-.2 .5 .43 .43 0 0 0 .5 .3h.4a.74 .74 0 0 0 1.2-.1M568.6 157.2l.1 .2a1.41 1.41 0 0 0 1.7 .3M568.7 151.5l.6-.5 1.3-.2a.96 .96 0 0 0-1.2 1.1l.6 .3-.1 .8-1.2-.5zM568.8 157.5l1.1 .3a.33 .33 0 0 1 .4-.1 .33 .33 0 0 1 .2 .3l.4 .5-.1 .2 .3-.3 .2 .4-.2-.5 .3 .4 .1-.1-.2-.4 .4 .2-.3-.4a.44 .44 0 0 1-.3-.7l.1-.4 .4 .2 .5 1.5a.93 .93 0 0 1-.6 .8 .93 .93 0 0 1-1-.3l-.8-.3-.8-.6zM568.8 157.5l.1 .5 .5 .5 2.1 1.1M568.8 153.6h.6a.66 .66 0 0 1 .9 .6l.3 .5-.1 .5-.5 .2a.48 .48 0 0 0-.5 .1 .48 .48 0 0 0-.2 .5l.2 .2-.4 .4a.52 .52 0 0 1-.5-.8v-1.6z"/>
<path d="M568.9 153.6l-.3 .6 .1 2.2M568.9 158.2l.8 .6 1.1 .4a.89 .89 0 0 0 1.2-.1l.2-.3a.64 .64 0 0 1-.1 .9 .64 .64 0 0 1-.9 0l-1-.3a.74 .74 0 0 0-1.1-.3l.1 .3a.22 .22 0 0 1-.3 .2 .22 .22 0 0 1-.2-.3zM568.9 158.2v.3a.7 .7 0 0 0 0 1.1l.3-.2-.2-.1 .1-.2a.62 .62 0 0 1 1 .2l.9 .4a.95 .95 0 0 0 1.3-.1v-.5l-.2-.3M569.2 156.6h-.1a.5 .5 0 0 0-.8-.1 .5 .5 0 0 0 .1 .8l.5-.4h.5l.4 .5M569.3 156.3l.3-.2a.93 .93 0 0 1 .9 .7 .93 .93 0 0 1-.5 1l-.7-.1a.44 .44 0 0 1-.6-.2 .44 .44 0 0 1 .3-.6h.3zM569.4 155.5l1.5-.3a.37 .37 0 0 1 .2-.3 .37 .37 0 0 1 .4 0l.6 .1 .2 .4a.96 .96 0 0 1 .1 1.2 .96 .96 0 0 1-1.2 .3l.2-.3a.38 .38 0 0 0 .2-.4 .38 .38 0 0 0-.5-.3l-.4 .2-.2 .5-.7-.5a.35 .35 0 0 1-.5-.1 .35 .35 0 0 1 .1-.5zM569.6 151.1h.1a.87 .87 0 0 1 1.1-.3 .87 .87 0 0 1 .5 1l-.8 1 .2 .4a1.44 1.44 0 0 0 .6 1.5l.2 .2a.54 .54 0 0 0-.7 .5l-.3-.3 .1-.4-.6-1.1v-1.4a.61 .61 0 0 1-.5-.9zM569.7 155.9l.8 .7M569.7 156a.62 .62 0 0 0-.4 .9M569.8 153l-1.1-.5-.2-.3 .1-.6 .7-.6 1.1-.2a.79 .79 0 0 1 .9 .6 .79 .79 0 0 1-.5 .9l-.3 .5 .2 .4a1.44 1.44 0 0 0 .6 1.5l.2 .1-.5 .1M570 153.6h-1.4a.56 .56 0 0 0-.7 0 .56 .56 0 0 0-.2 .6l-.1 .8-.5 .8 .3 .3M570.1 153.9l.2 1.4"/>
<path d="M570.3 151.1l-.3 .9-.1 1.3 .7 1.4a.3 .3 0 0 0-.1 .6 .3 .3 0 0 0 .5-.2v-.1M570.5 155.2l-.5 .2a.48 .48 0 0 0-.5 .1 .48 .48 0 0 0-.2 .5l.2 .1M570.6 150.8a.96 .96 0 0 0-1.2 1.1l.5 .3M570.7 156.1a.43 .43 0 0 1 .6-.1 .43 .43 0 0 1 .1 .6l-.3 .7a.6 .6 0 0 0 .4 .8l.2 .3-.4-.2 .2 .5-.4-.4 .2 .5-.2-.4-.3 .3 .1-.2-.4-.3-.1-1.3zM570.7 156.1a.43 .43 0 0 1 .6-.1 .43 .43 0 0 1 .1 .6l-.3 .7a.6 .6 0 0 0 .4 .8l.2 .3-.4-.2 .2 .5-.4-.4 .2 .5-.2-.4-.3 .3v-.3l-.3-.2-.1-1.3zM570.8 152.2l.4-.3 .6-.1-.1 .6-1.2 .4zM570.9 152.7l.8-.2 .2 .2-.4 .2 .2 .4a.61 .61 0 0 1-.8-.6zM570.9 152.7a.58 .58 0 0 0 .8 .6M571 150.9l.8-.6 1.1 .4a.28 .28 0 0 1 .1 .4 .28 .28 0 0 1-.4 0l-.1-.1-.1 .2-.7 .2-.4-.1M571.1 150.6l.5-.2h.7l.6 .3a.26 .26 0 0 1 .2 .2 .26 .26 0 0 1-.3 .3l-.3-.2-.5 .4-.6-.1a.38 .38 0 0 1-.3-.3 .38 .38 0 0 1 0-.4zM571.3 151.2l.4 .2 .8-.4 .3 .2-.2 .5-.4 .3-.4-.2-.6 .1zM571.5 154.8l.7 .3"/>
<path d="M571.6 152.7h.9l-.3 .1a.33 .33 0 0 1-.1 .5 .33 .33 0 0 1-.5-.1zM571.6 157.1l.5 1.5a.74 .74 0 0 1-1 .8M571.6 152.4l.3 .2M571.7 152.2v.2l-1.1 .4M571.7 155.7l-.7 .2M571.8 151.8l-.3 .5M571.9 155.4l.8 .4M572 152.7h.5l-.3 .1a.33 .33 0 0 1-.2 .5 .33 .33 0 0 1-.4-.2 .33 .33 0 0 1 .3-.4l.1 .1h-.1M572 155.8a.71 .71 0 0 1 .2 .9 .71 .71 0 0 1-.9 .3M572.1 157.7l.8 .6M572.1 155v-.2l.5-.5 .7 .1 .5 .4a.25 .25 0 0 1 .2 .4 .25 .25 0 0 1-.4 0l-1.1 .5M572.2 155.1l.4 .8a.67 .67 0 0 1-.4 .9"/>
<path d="M572.3 151.7l.1 .1M572.4 151.3l.2 .1M572.4 157l.1 1M572.4 153.6l-.4 .6-.1 .7M572.5 151.4h.1M572.5 155.6l.8-.2a.23 .23 0 0 1 .2-.3 .23 .23 0 0 1 .2 .2 .23 .23 0 0 1-.1 .3v.2l-.5 .2-.5-.1zM572.5 156.5l-.2 .9-.4 .4M572.8 151.5l.8-.1a.28 .28 0 0 1 .2 .3 .28 .28 0 0 1-.4 .2zM572.8 151.2l-.2 .5-.4 .3-.4-.2-.6 .1M572.8 152.4l.5-.2h.5l.4 .9a.25 .25 0 0 1 0 .3 .25 .25 0 0 1-.4 .1l.2-.7-.2-.3a.42 .42 0 0 0-.6-.2 .42 .42 0 0 0 0 .7l.1 .3a.44 .44 0 0 1-.2 .6 .44 .44 0 0 1-.6-.2l-.1-.2zM572.9 159.6l1.1 .3v.3l-1.1-.3zM572.9 159.6a5.7 5.7 0 0 1 3.2-.2l-2.1 .5z"/>
<path d="M573.1 152.3l.5-.1 .3 .4 .1 .9-.2 .3h-.6zM573.2 151.4a.4 .4 0 0 1 .6-.3 .4 .4 0 0 1 .1 .6h-.1M573.2 155.8l.1 .1M573.3 151.1a.53 .53 0 0 1 .7 .5l-.2 .1-.1-.3h-.5zM573.3 156.7l-.4 1.6 1.1-.2M573.3 155.5h.2M573.3 155.8h.1M573.4 155.5l-.1 .1M573.4 152.6h.1M573.5 152.5l-.2 .1M573.6 151.5l-.3-.1-.5 .1 .2 .1a.34 .34 0 0 0 .5 .3 .34 .34 0 0 0 .1-.5v.2M573.6 153.9v.6"/>
<path d="M573.7 155.3l-.3 .5a.41 .41 0 0 1-.4 .2 .41 .41 0 0 1-.3-.3M573.7 152.4l.2 .2-.1 .1M573.8 152.5a.42 .42 0 0 0-.7-.2 .42 .42 0 0 0 .1 .7 .49 .49 0 0 1 0 .8 .49 .49 0 0 1-.8-.3l.3-1 .4-.3h.7l.4 .8a.27 .27 0 0 1 0 .5 .27 .27 0 0 1-.4-.2M573.9 152.9h-.1M573.9 152.7a.4 .4 0 0 1-.1 .6 .4 .4 0 0 1-.5-.1h-.1M573.9 153.6l-.2 .2-.5 .1M574 159.9v.3M574.1 151.6l.1-.1 .2 .4-.3 .8M574.1 156.7l-.1 .5 .3-.2M574.1 151.1l.2 .5M574.2 153.1l-.1-.4 .3-.8-.4-.6a.52 .52 0 0 1-.6-.6 .52 .52 0 0 1 .7-.4l.5-.1-.3 .6 .1 1 .3-.6 .2 .4 .5-.2v.8l.1-.3 .5 .7-1.2 .7M574.3 156.4l-.1 .3-.1-.2"/>
<path d="M574.3 154.1l-.2 1.4M574.3 153.3l.4 .3M574.4 155.3l-.4 .4 .1 .4M574.5 155.9l-.5 .3-.1 .4h-.3l.2 .3 .3-.1M574.5 154.2l-.4 .9M574.6 150.2h-.5a.64 .64 0 0 0-.6 .7M574.7 151.2l.3 .4 .4-.2M574.7 150h.5a.87 .87 0 0 1 .6 1.2l-.4 1 .3-1.3-.2-.4-.3 .1a.89 .89 0 0 0-.6 1.1l-.3-.8zM574.9 150.9l.2 .1M574.9 155.3l-1 2.5 .2 1 .4-.7 .2 1.4-.3-.9-.4 1 .1-.8M575 151.4h.1M575 154.3a.66 .66 0 0 0-.1 1l.9-.2 .4-.5"/>
<path d="M575 151v.1M575 151.3h.1M575.3 151.1l.2 .1M575.4 151.2h.1M575.6 151.9l.3 .7M575.6 154.4h.1M575.7 155.2l-.7 1.6a.98 .98 0 0 0-.3 1.2l-.1 .3M575.8 154.4h-.3M575.8 151l.6 .4 .3 .6M575.8 154.7h.1M576.1 159.4v.2l-2.1 .6-1.1-.3v-.3M576.1 156.2l-.5 1.6a.33 .33 0 0 1 .1 .5 .33 .33 0 0 1-.5 0 .33 .33 0 0 1 0-.4l.1-1.6"/>
<path d="M576.4 154l-.1 .4M576.4 153l.3 .1 .2 .4M576.4 151.9l.6 .4M576.5 156.1l-1.2 .2M576.6 157.5l-.2 .2 .3 .2M576.6 154.3v1.6l-.6 1.4 .1 1 .4 .5M576.9 153.3a1.15 1.15 0 0 1 1-1l.9 .1a.54 .54 0 0 1 .6 .4 .54 .54 0 0 1-.3 .6l-.3 .3a1.06 1.06 0 0 1-1 .5 1.06 1.06 0 0 1-.9-.7M576.9 153.5l-.6 .9a.54 .54 0 0 1-.5 .4 .54 .54 0 0 1-.5-.3 .68 .68 0 0 1-.3-1.2l.6-.3a.36 .36 0 0 1 .5 .2 .36 .36 0 0 1-.3 .5l.1 .1a.23 .23 0 0 0 0 .4 .23 .23 0 0 0 .4-.2l.2-.3v-.4l-.7-.4-.9 .4-.1 .5M576.9 155l.1 .6M577.4 154.2l-.9 .1M577.4 158.4l.6 .4M577.6 152.3l-1.2 .1-.7 .4"/>
<path d="M577.8 157.2l.8 .9M577.8 154.2a7.3 7.3 0 0 0-1.4 3.5l1.5-1.4 .5-.2M577.9 152.3a.93 .93 0 0 0-.5 1.1 .93 .93 0 0 0 .9 .7M578 156.3l-.4 1.3a1.19 1.19 0 0 0-.3 1.5l-.3 .3a.38 .38 0 0 1-.5 0 .38 .38 0 0 1 0-.5l.4-1.6M578.1 154.2l-.3 1.1M578.2 157.7l.1 .7 .5 .4M578.5 152.7l-.3 .3M579.3 154.4v3.3M579.3 153.3l.1 .1a10.2 10.2 0 0 1-.1 4.8l.3 .6h-2.4"/>
</g>
<g fill="#1a1a1a" stroke="#1a1a1a" stroke-width=".27">
<path d="M580.3 360.8h2.5v-.2zM580.3 360.6h2.5l-2.5 .2z"/>
<path d="M530.3 360.6v.2l50-.2zM530.3 360.8l50-.2v.2z"/>
<path d="M530.3 360.6v.2l50-.2zM530.3 360.8l50-.2v.2z"/>
<path d="M530.3 355.7h50zM530.3 355.7h50z"/>
<path d="M530.3 350.6h50zM530.3 350.7l50-.1z"/>
<path d="M530.3 345.6h50zM530.3 345.7l50-.1z"/>
<path d="M530.3 340.6h50zM530.3 340.8l50-.2z"/>
<path d="M530.3 335.6h50zM530.3 335.8l50-.2z"/>
<path d="M530.3 330.6h50zM530.3 330.8l50-.2z"/>
<path d="M530.3 325.6h50zM530.3 325.8l50-.2z"/>
<path d="M530.3 320.6h50zM530.3 320.8l50-.2z"/>
<path d="M530.3 227.5h50v-.2zM530.3 227.3h50l-50 .2z"/>
<path d="M530.3 244.1h50v-.2zM530.3 243.9h50l-50 .2z"/>
<path d="M530.3 243.9v.2l50-.2zM530.3 244.1l50-.2v.2z"/>
<path d="M530.3 260.6v.2l50-.2zM530.3 260.8l50-.2v.2z"/>
<path d="M530.3 160.8h50v-.2zM530.3 160.6h50l-50 .2z"/>
<path d="M530.3 260.6v.2l50-.2zM530.3 260.8l50-.2v.2z"/>
<path d="M530.3 277.3v.2l50-.2zM530.3 277.5l50-.2v.2z"/>
<path d="M530.3 260.6v.2l50-.2zM530.3 260.8l50-.2v.2z"/>
<path d="M530.3 260.6v.2l50-.2zM530.3 260.8l50-.2v.2z"/>
<path d="M530.3 210.8h50v-.2zM530.3 210.6h50l-50 .2z"/>
<path d="M530.3 293.9v.2l50-.2zM530.3 294.1l50-.2v.2z"/>
<path d="M530.3 293.9v.2l50-.2zM530.3 294.1l50-.2v.2z"/>
<path d="M530.3 315.6h50zM530.3 315.8l50-.2z"/>
<path d="M530.3 310.6v.2l50-.2zM530.3 310.8l50-.2v.2z"/>
<path d="M580.3 360.8h2.5v-.2zM580.3 360.6h2.5l-2.5 .2z"/>
<path d="M532.8 410.7v2.5h.2zM532.8 410.7h.2v2.5z"/>
<path d="M542.8 410.7l.1 2.5v-2.5zM542.8 410.7l.1 2.5h-.1z"/>
<path d="M557.8 410.7l.1 2.5v-2.5zM557.8 410.7l.1 2.5h-.1z"/>
<path d="M582.6 410.7l.5 2.5v-2.5zM582.6 410.7l.5 2.5h-.5z"/>
</g>
<path d="M.1 .9h593v419.1" fill="none" stroke="#000" stroke-width=".27"/>
<text font-size="13.4" fill="#222" x="539.5" y="390.5">A714</text>
<g font-size="5" fill="#222">
<text x="97.4" y="197.9">PARTICOLARE 1</text>
<text x="339.1" y="197.9">PARTICOLARE 2</text>
<text x="97.4" y="393.5">PARTICOLARE 3</text>
<text x="339.1" y="393.5">PARTICOLARE 4</text>
</g>
<text font-size="4.5" fill="#222" x="529.5" y="186.7">KNOXHULT_003-267-96</text>
<g font-size="2.5" fill="#222">
<text x="50" y="10.6">1</text>
<text x="104.6" y="10.6">2</text>
<text x="154.6" y="10.6">3</text>
<text x="204.6" y="10.6">4</text>
<text x="254.6" y="10.6">5</text>
<text x="304.6" y="10.6">6</text>
<text x="354.6" y="10.6">7</text>
<text x="404.6" y="10.6">8</text>
<text x="454.6" y="10.6">9</text>
<text x="503.9" y="10.6">10</text>
<text x="554" y="10.6">11</text>
<text x="21.5" y="37.3">A</text>
<text x="584" y="37.3">A</text>
<text x="21.4" y="86.6">B</text>
<text x="21.6" y="86.6">E</text>
<text x="584" y="86.6">B</text>
<text x="21.4" y="136.6">C</text>
<text x="583.9" y="136.6">C</text>
<text x="531.1" y="153.6">POLITECNICO DI MILANO</text>
<text x="531.2" y="156.7">SCUOLA DEL DESIGN</text>
<text x="531.2" y="159.7">C.L. DESIGN DEGLI INTERNI</text>
<text x="531.3" y="163.5">PROGETTO:</text>
<text x="21.4" y="186.6">D</text>
<text x="583.9" y="186.6">D</text>
<text x="531.3" y="213.5">CORSO:</text>
<text x="531.4" y="218.4">STRUMENTI E METODI DEL PROGETTO</text>
<text x="531.3" y="230.1">DOCENTE:</text>
<text x="21.4" y="236.6">E</text>
<text x="544" y="236.6">MARCO FERRARA</text>
<text x="584" y="236.6">E</text>
<text x="531.3" y="246.8">STUDENTI:</text>
<text x="546.5" y="250.2">AISIA BOTTARI</text>
<text x="531.3" y="263.5">OGGETTO:</text>
<text x="542.9" y="269.7">PENSILE CON ANTE</text>
<text x="531.3" y="280.1">NOTE:</text>
<text x="21.5" y="286.6">F</text>
<text x="546.8" y="286.6">PARTICOLARI</text>
<text x="584.1" y="286.6">F</text>
<text x="531.3" y="296.8">NOME FILE:</text>
<text x="541.2" y="303">KNOXHULT_003-267-96</text>
<text x="531.2" y="309.9">VERS</text>
<text x="571.2" y="309.9">DATA</text>
<text x="21.4" y="336.6">G</text>
<text x="583.9" y="336.6">G</text>
<text x="531.3" y="360">A</text>
<text x="564.9" y="360">18/07/2017</text>
<text x="531.3" y="363.6">TAVOLA NO.:</text>
<text x="564.7" y="363.6">004 DI</text>
<text x="574.6" y="363.6">004</text>
<text x="21.4" y="386.6">H</text>
<text x="583.9" y="386.6">H</text>
<text x="531.3" y="406.2">DATA:</text>
<text x="541.3" y="406.1">18/07/2017</text>
<text x="556.2" y="406.1">SCALA:</text>
<text x="572.2" y="406.1">1:1</text>
<text x="18.9" y="410.9" transform="rotate(-90 18.9 410.9)">DIRECTORY: /USERS/AISIABOTTARI/DOCUMENTS/POLITECNICO/A.A. 2016-2017/II SEMESTRE/STRUMENTI E METODI DEL PROGETTO/FASE 2 &gt;/QM-S_1_CUCINA/KNOXHULT_003-267-96.DWG| PLOTTED ON: 7/17/2017 4:53:10 PM | BY USER: AISIA BOTTARI</text>
<text x="531.2" y="409">REV:</text>
<text x="533.3" y="413.2">0</text>
<text x="541.3" y="409.1">A</text>
<text x="543.4" y="413.2">10mm</text>
<text x="556.2" y="409.1">FORMATO:</text>
<text x="558.4" y="413.2">25mm</text>
<text x="572.7" y="409.1">A2</text>
<text x="575.4" y="413.2">50mm</text>
<text x="48.1" y="414.1">1</text>
<text x="104.6" y="414.1">2</text>
<text x="154.6" y="414.1">3</text>
<text x="204.6" y="414.1">4</text>
<text x="254.6" y="414.1">5</text>
<text x="304.6" y="414.1">6</text>
<text x="354.6" y="414.1">7</text>
<text x="404.6" y="414.1">8</text>
<text x="454.6" y="414.1">9</text>
<text x="503.9" y="414.1">10</text>
</g>
</svg>
